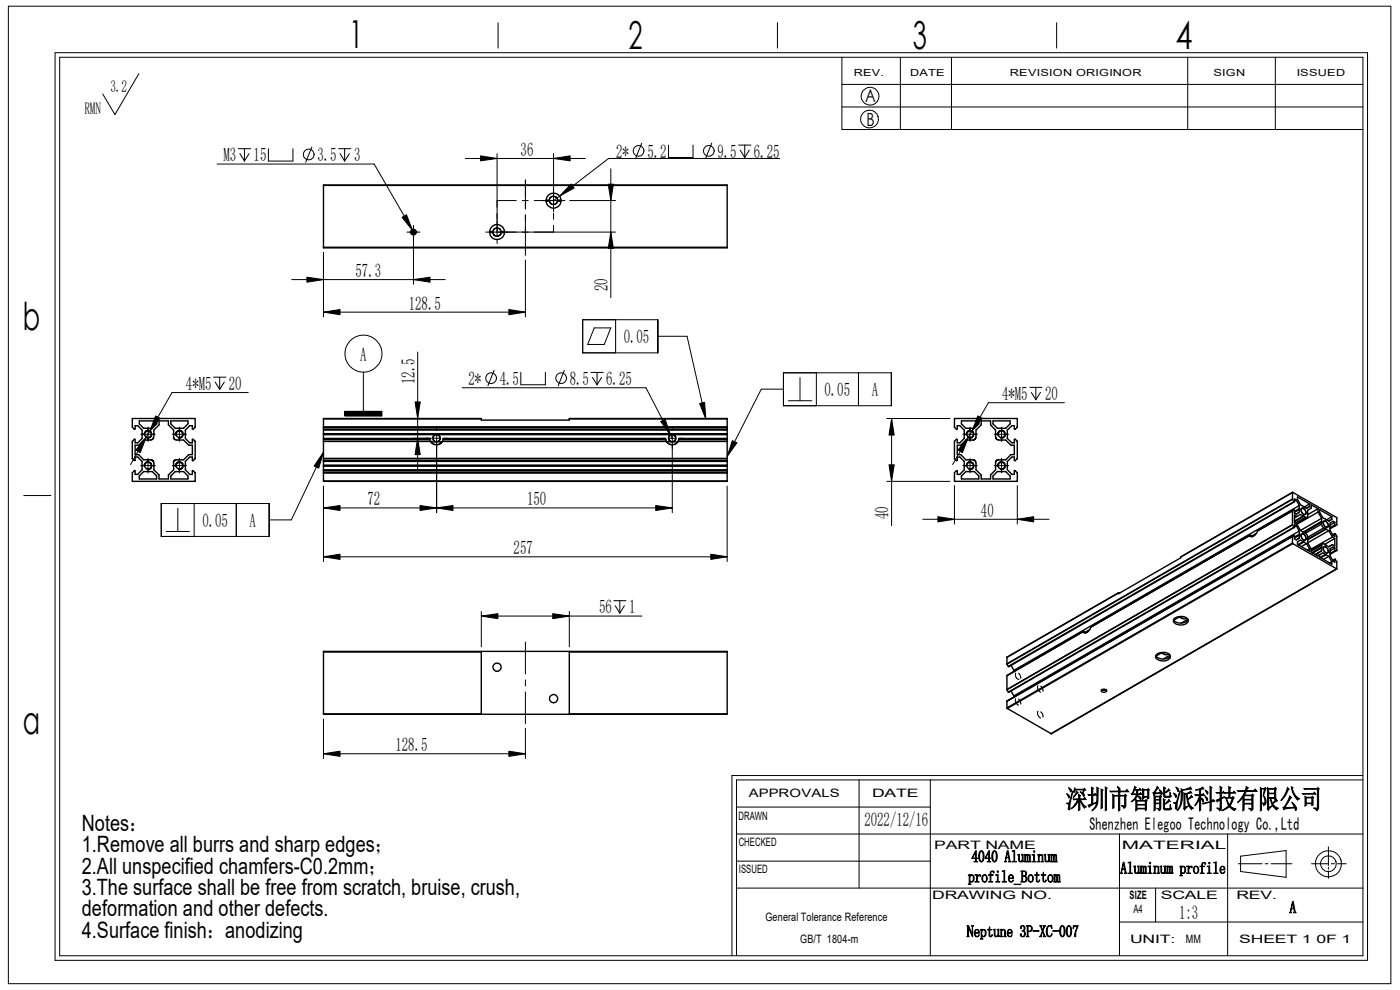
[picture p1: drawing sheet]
<svg xmlns="http://www.w3.org/2000/svg" width="297mm" height="210mm" viewBox="0 0 297 210" stroke-linecap="round" stroke-linejoin="round" font-family="sans-serif">
<g fill="none" stroke="#000" stroke-width=".21">
<path d="M1.8 1.3h293.3v207.4h-293.3zM11.7 11.2h278.4v192.5h-278.4zM12.7 12.1h276.4v190.6h-276.4zM29.5 15.6l-5.1 8.7-2.6-4.4M105.7 4.8v5.4M164.9 4.8v5.4M178.6 17.9h110.5M178.6 12.1v15.4h110.5M191 12.1v15.4M201.8 12.1v15.4M224.2 4.8v5.4M252 12.1v15.4"/>
<path d="M270.6 12.1v15.4M46.1 34.8h33.3l8.3 14.4M50.5 31.5h2.7M50.9 32.6l1 1.6M51.9 31.5v2.7M52.8 32.6l-.9 1.6M56.9 31.5v2.7h5.2v-2.7M66.2 31.2l-1.3 3.2M71.8 31.5h2.6M72.1 32.6l1 1.6M73.1 31.5v2.7M74.1 32.6l-1 1.6"/>
<path d="M98.7 33.6h25.5M101.9 33.1l3.6 .5-3.6 .5zM105.5 32.6v17.4M111.5 38.2v6.1M117.4 33.6l3.5-.5v1zM117.4 32.6v9M121.2 39l.6 .9-3.1 1.7zM129 39.1h1.1l-.5 3.4zM129.6 35.8v27.4M136.1 30.4l-1.3 3.2M141.8 30.8v2.6h5.2v-2.6M151 30.4l-1.3 3.2"/>
<path d="M156.7 30.8h2.6M157 31.8l1 1.6M158 30.8v2.6M159 31.8l-1 1.6M165.4 33.6h-36.3l-11.7 8.9M178.6 22.7h110.5M61.9 59.3h32.5M65.1 58.8l3.5 .5-3.5 .6zM68.6 53.6v13.6M85.3 46.1l.9-.5 1.3 3.3zM86.3 49.2h2.8M87.2 49.4a.49 .49 0 0 1 .5-.7 .49 .49 0 0 1 .5 .6 .49 .49 0 0 1-.6 .4"/>
<path d="M87.7 59.3l3.5-.5v1.1zM87.7 47.8v12.5M103 49.2h.8M104.6 49.2h26M105.5 50.9v.7M105.5 42.5h4M110.8 42.5h1.3M111.5 45.6v8.6M111.5 55.2v12M113.3 42.5h5M117.4 41.7v2.3M117.4 44.2v.8"/>
<path d="M117.4 45.3v1.2M117.4 47.8v1.4M119.1 42.5h.7M120.9 42.5h9.7M129.6 49.2l.5 3.5h-1.1zM68.6 66.2l3.5-.5v1.1zM68.6 66.2h42.9M77.1 79v8.2M88.6 74.7v25M104.8 78.6l-1.3 3.2M107.9 65.7l3.6 .5-3.6 .6zM110.5 79v2.6h5.2v-2.6"/>
<path d="M119.7 78.6l-1.3 3.2M123.6 67.8h15.9v7h-15.9zM125.3 79h2.7M126.1 69.6h3.5l-1.4 3.5h-3.5zM126.7 79v2.6M130.6 67.8v7M139.5 71.3h6.3l3.9 17.6M166.2 79.1h22.9v7h-22.9zM173.2 79.1v7M182.1 79.1v7M29.8 98.8h3.1M29.8 92.1h3.1"/>
<path d="M31 92.7l-1.2 3.3-1-.5zM31.4 90.6v3M31.4 97.2v3.1M32.1 98.4a.8 .8 0 0 0-1-.4 .8 .8 0 0 0-.5 1 .82 .82 0 0 1 .7-1 .82 .82 0 0 1 .9 .8 .82 .82 0 0 1-1 .8 .76 .76 0 0 0 1-.6M32.1 91.7a.81 .81 0 0 0-1-.3 .81 .81 0 0 0-.5 .9 .83 .83 0 0 1 .7-1 .83 .83 0 0 1 .9 .9 .83 .83 0 0 1-1 .7 .76 .76 0 0 0 1-.6M33 88.2l1 .5-2.3 2.8zM36.5 98.8h3.1M36.5 92.1h3.1M38.1 90.6v3M38.1 97.2v3.1M38.8 91.7a.84 .84 0 0 0-1.1-.3 .84 .84 0 0 0-.4 .9 .84 .84 0 0 1 .7-1 .84 .84 0 0 1 .9 .9 .84 .84 0 0 1-1.1 .7 .76 .76 0 0 0 1-.6M38.8 98.4a.82 .82 0 0 0-1-.4 .82 .82 0 0 0-.5 1 .83 .83 0 0 1 .7-1.1 .83 .83 0 0 1 .9 .9 .83 .83 0 0 1-1.1 .8 .77 .77 0 0 0 1-.6"/>
<path d="M45.3 80h2.6M45.6 81l1 1.6M46.6 80v2.6M47.6 81l-1 1.6M52.7 83.3h-16.2l-8.8 15.3M68.6 95.9l-1 3.4-1-.5zM68.6 95.9l-6.8 14.4h-4.7M73.2 87.2h7.8v1.1h-7.8zM87.6 93h4M88.1 85.3h1.1l-.6 3.5zM88.6 93l.6 3.4h-1.1zM91.8 93h1.6"/>
<path d="M92.6 90.7v.6M92.6 92.1v1.7M92.6 93.9v14.9M94.3 93h.6M98 82.3h39l5.6 10.7M125.7 80.1l1 1.5M127.6 80.1l-.9 1.5M140.2 89.4l.9-.5 1.1 3.4zM140.4 93h.5M141.8 93h1.6M142.6 90.7v.6M142.6 92.1v1.7"/>
<path d="M142.6 93.9v14.9M144.3 93h.6M148.4 85.6l1.1-.3 .2 3.6zM155.4 93.5l.9 .4-2 2.9zM166.2 82.5h-4.7l-7.2 14.3M167.3 85h4.9M169.7 80.1v4.9M188.1 88.8h13.4M188.6 98.6h1.1l-.6 3.5zM189.1 88.8l.6 3.5h-1.1zM189.1 88.8v22.7M204.3 98.8h3"/>
<path d="M204.3 92.1h3M205.4 92.7l-1.2 3.3-1-.5zM205.8 90.6v3M205.8 97.2v3.1M206.5 98.4a.83 .83 0 0 0-1-.4 .83 .83 0 0 0-.5 1 .83 .83 0 0 1 .7-1.1 .83 .83 0 0 1 .9 .9 .83 .83 0 0 1-1 .8 .79 .79 0 0 0 1-.6M206.5 91.7a.84 .84 0 0 0-1-.4 .84 .84 0 0 0-.5 1 .84 .84 0 0 1 .7-1 .84 .84 0 0 1 .9 .9 .84 .84 0 0 1-1 .7 .72 .72 0 0 0 .9-.6M207.4 88.2l1 .5-2.2 2.8zM210.9 98.8h3.1M210.9 92.1h3.1M212.5 90.6v3M212.5 97.2v3.1M213.1 91.7a.81 .81 0 0 0-1-.3 .81 .81 0 0 0-.4 .9 .84 .84 0 0 1 .7-1 .84 .84 0 0 1 .9 .9 .84 .84 0 0 1-1 .7 .76 .76 0 0 0 .9-.6"/>
<path d="M213.1 98.4a.8 .8 0 0 0-1-.4 .8 .8 0 0 0-.4 1 .83 .83 0 0 1 .7-1.1 .83 .83 0 0 1 .9 .9 .83 .83 0 0 1-1 .8 .77 .77 0 0 0 .9-.6M218.5 82.2h2.6M218.8 83.2l1 1.6M219.8 82.2v2.6M220.7 83.2l-.9 1.6M225.8 85.4h-16.1l-7.6 13.2M5 105.1h5.8M34.2 106.8h22.9v7h-22.9zM35.3 112.7h4.9M37.7 107.8v4.9M41.2 106.8v7M50.1 106.8v7"/>
<path d="M68.6 118.1l3.5-.5v1.1zM68.6 107.7l3.5-.5v1.1zM68.6 103.1v16M68.6 118.1h85.7M68.6 107.7h74M89.1 107.2l3.5 .5-3.5 .6zM92.6 107.7l3.5-.5v1.1zM139.1 107.2l3.5 .5-3.5 .6zM150.8 117.6l3.5 .5-3.5 .6zM154.3 103.1v16M188.1 102.1h13.4M195.7 110.2h26.8"/>
<path d="M199 109.6l3.5 .6-3.5 .5zM202.5 103v8.2M215.8 110.2l3.5-.6v1.1zM215.8 103v8.2M276 113.3a.84 .84 0 0 1 1 .3 .84 .84 0 0 1-.1 1 1 1 0 0 1-.9-1.3zM276.1 107.7a.95 .95 0 0 1 .8 1.5 .95 .95 0 0 1-.8-1.5zM280.7 116l.1-.1a.95 .95 0 0 1 .9 1.4 .97 .97 0 0 1-1-1.3zM280.8 110.4a1 1 0 0 1 .9 1.5 1 1 0 0 1-.9-1.5zM102.1 130.7l3.5-.5v1zM102.1 129.7v7.5M102.1 130.7h34.1M111.5 136.2v6.8"/>
<path d="M117.3 130.2l3.5 .5-3.5 .5zM120.8 129.7v7.5M130.2 127.4h2.6M130.5 128.5l1 1.5M131.5 127.4v2.6M132.5 128.5l-1 1.5M68.6 159.9l3.5-.6v1.1zM68.6 152.5v8.4M68.6 159.9h42.9M107.9 159.3l3.6 .6-3.6 .5zM111.5 144.2v1.3M111.5 146.8v6.7"/>
<path d="M111.5 154.5v6.4M215.5 142.7l-.1 .7 .6 .7M215.5 148.2l-.1 .6 .6 .8M216 144.1h.1M216 148.3l.5 .6v.5M216.1 142.8l.4 .7v.4M220.2 150.9l-.1 .1a1.11 1.11 0 0 0 .6 1.3M220.2 145.4l-.1 .7 .6 .7M220.8 151l.4 .6v.5M220.8 145.5l.4 .7v.4M156.3 171.2h41.1M156.3 176.9h132.8"/>
<path d="M182.2 165.4v23M197.4 165.4v37.3M237.5 176.9v25.8M260.4 176.9v25.8M281.8 179.6v4M289.1 165.4h-132.8v37.3M289.1 164.5h-133.8v38.2M156.3 182.7h41.1M156.3 188.4h132.8M237.5 195.6h51.6M245.2 188.4v7.2M262.7 183.2h5.1"/>
<path d="M263.2 181.6l9.6-1.2v5.7l-9.6-1.2zM268.4 183.2h.6M269.7 183.2h4.4M278.2 183.2h3.6M281.8 184v.4M281.8 184.7v1.6M282.4 183.2h.7M283.7 183.2h1.9"/>
<circle cx="65.5" cy="32.8" r="1.14"/>
<circle cx="135.5" cy="32" r="1.14"/>
<circle cx="150.4" cy="32" r="1.14"/>
<circle cx="184.5" cy="25.3" r="1.89"/>
<circle cx="184.6" cy="20.4" r="1.88"/>
<circle cx="77.1" cy="75" r="3.9"/>
<circle cx="104.2" cy="80.2" r="1.14"/>
<circle cx="119" cy="80.2" r="1.14"/>
<circle cx="281.8" cy="183.2" r="1.68"/>
<circle cx="281.8" cy="183.2" r="2.78"/>
</g>
<g fill="none" stroke="#000" stroke-width=".3">
<path d="M68.6 39.3h85.7M68.6 39.3v13.2M154.3 39.3v13.2M68.6 52.5v.1h85.7v-.1M68.6 52.5h85.7M87.1 49.3h1.2M87.1 49.2h1.2M87.1 49.1h1.2M103.8 49.3h.8M103.8 49.2h.8M103.8 49.1h.8M104.6 49.3l.2 .6 .6 .2 .6-.1 .3-.7"/>
<path d="M104.6 49.2v.1M104.6 49.1l.3-.6 .4-.2 .7 .2 .3 .6M104.6 49.1v.1M106.3 49.2v.1M106.3 49.1v.1M106.3 49.3h.7M106.3 49.2h.7M106.3 49.1h.7M115.9 42.5h.7M115.9 42.7h.7M116.5 42.4l.4-.6 .6-.2 .7 .4 .1 .5M116.6 42.5v.2"/>
<path d="M118.3 42.6l-.2 .5-.5 .3-.7-.2-.3-.5M118.3 42.5h.1M118.3 42.5v.2h.7M118.3 42.5h.7M28.5 91.1l-.4-.5v-1.8h13.2l.1 1.8-.5 .5-.1-.8h-.5l-1 .9v.8l-.1 .1 .1 .1v.8l1 .9h.5v-.7h.1M28.5 97.7l.2-.1v-.7h.5l.9 1 .1 .9-.1 .9-.9 .9h-.5l-.1-.8-.5 .4v1.9h13.3v-1.8l-.4-.4M28.5 91h.2v-.7h.5l.9 .9 .1 .9-.1 .9-.9 .9h-.5l-.1-.8-.5 .5v3.7l.4 .4M29.5 89.3h3.7v.6l-.9 .9h-.8l-.1 .2-.1-.2h-.8l-1-.9zM32.6 92.7l-.1 .3-.3 .3h-1.7l-1.1 1.1h-.7v2h.7l1.1 1.1 1.8 .1 .3 .6v1.5l1.1 1.1v.8h2v-.8l1.1-1.1 .1-1.9 .3-.3h1.7l1.1-1.1h.8v-2h-.8l-1.1-1.1h-1.4l-.5-.2-.2-.2v-1.7l-1.1-1.1v-.8h-2v.8l-1.1 1.1v1.5M36.2 89.3h3.7v.6l-1 .9h-.8v.2l-.1-.2h-.8l-1-.9zM37.6 98.2v.1M41 93.2l.4 .4v3.7l-.5 .4-.1-.8h-.5l-1 1v.8l-.1 .1 .1 .1v.8l1 .9h.5v-.8l.1 .1"/>
<path d="M68.6 88.9h33.5M68.6 97.2v.1M68.6 90.6h.1M68.6 99.8l85.7 .1zM68.6 97.7h85.7zM68.6 91.1h.1M68.6 91.1h85.7M68.6 90.6h85.7M68.6 88.9v1.7M68.6 90.6v6.6M68.6 97.3v2.9M68.6 97.3h85.7"/>
<path d="M68.6 97.2h85.7M68.6 99.7h85.7M68.6 91.2h85.7M68.6 97.9h85.7M68.6 93h22.6v.1M68.6 92.2h23.9M68.6 98.7h85.7M68.6 98.9h85.7M68.6 98.8h85.7M68.6 92h85.7M68.6 92.1h85.7M91.2 93.2l.2 .4"/>
<path d="M91.2 93.1v.1M91.2 93.1h-22.6l22.6 .1M91.4 93.6h.1M91.4 93.6h-22.8h22.8M91.4 93.6l.4 .5 .7 .3 .8-.2 .6-.6M91.4 93.7h2.4M92.5 92.2l-.6 .3-.1 .5 .4 .6 .3 .1 .5-.1 .4-.5-.1-.6-.5-.3M92.5 92.2h.3M92.8 92.2h49.7M93.9 93.6h47.5M93.9 93.6h.1M94 93.2l-.1 .4"/>
<path d="M94 93.1v.1M94 93.1h47.2M94 93.2h47.2M94 93.1v-.1h47.2v.1M102.1 88.9v.2h18.7v-.2M120.8 88.9h33.5M141.2 93.2l.2 .4M141.2 93.1v.1M141.4 93.6h.1M141.4 93.6l.4 .5 .7 .3 .8-.2 .5-.6M141.4 93.7h2.4M142.5 92.2l-.6 .3-.1 .5 .4 .6 .3 .1 .5-.1 .4-.5-.1-.6-.6-.3"/>
<path d="M142.5 92.2h.2M142.7 92.2h11.6M143.9 93.6h-.1M143.9 93.6h10.4h-10.5M144 93.2l-.1 .4M144 93.1v.1M144 93.1h10.3l-10.3 .1M154.3 97.2v.1M154.3 90.6h.1M154.3 91.1h.1M154.3 88.9v1.7M154.3 90.6v6.6"/>
<path d="M154.3 97.3v2.9M154.3 93h-10.3v.1M202.5 88.8h13.2l.1 1.8-.6 .5v-.8h-.5l-1 .9-.1 .9 .1 .9 1 .9h.5l.1-.8 .5 .5v3.7l-.5 .4-.1-.8h-.5l-1 1-.1 .9 .1 .9 1 .9h.5l.1-.8 .5 .5v1.8h-13.3v-1.9l.5-.4 .1 .8h.5l1-.9v-.9v-.9l-1-1h-.5v.8l-.6-.4v-3.7l.5-.4 .1 .7h.5l1-.9v-.9v-.9l-1-.9h-.5l-.1 .8-.5-.5zM204 89.3h3.6v.6l-.9 .9h-.8l-.1 .2-.1-.2h-.8l-.9-.9zM206.2 98.2v.1M210.7 89.3h3.6v.6l-.9 .9h-.8l-.1 .2-.1-.2h-.8l-.9-.9zM211.2 92.7v-.5l.1-.1-.1-.1v-.8l-1.1-1.1v-.8h-1.9v.8l-1.1 1.1-.1 1.7-.2 .4-.4 .1M211.2 92.7l.1 .3 .3 .3h1.8l1.1 1.1h.7v2h-.7l-1.1 1.1h-1.8l-.3 .3-.1 1.9-1.1 1.1v.8h-1.9v-.8l-1.1-1.1v-1.5l-.3-.6-1.9-.1-1.1-1.1h-.7v-2h.7l1.1-1.1h1.5M30.5 100h.8l.1-.1 .1 .1h.8l.9 1v.6h-3.7v-.6zM37.2 100h.8l.1-.1v.1h.8l1 1v.6h-3.7v-.6zM68.6 102h85.7M68.6 100.2v.1"/>
<path d="M68.6 100.3v1.7M68.6 100.3h85.7M68.6 100.2h85.7M154.3 100.2v.1M154.3 100.3v1.7M204.9 100h.8l.1-.1 .1 .1h.8l.9 1v.6h-3.6v-.6zM211.6 100h.8l.1-.1 .1 .1h.8l.9 1v.6h-3.6v-.6zM250.5 118.2v.1l-13.2 7.6v-.1M265 113.6h.1M265 113.6l-33.5 19.4M265.3 113.5l-.3 .1M265.3 113.5l.2 .3"/>
<path d="M265.3 113.5l-33.9 19.5M266.2 113.5l-.6 .3M266.5 113.2l-1.1 .6M266.8 112.6a1.19 1.19 0 0 1-1.8 1M266.8 112.6h.1M267.2 112.4l-.4 .2M274.2 104.5l9.3 5.3 .1 1.5-.3 .2M274.2 115.2v.1M274.2 111.3l.3 .5M274.2 108.4h.1M274.2 105.8v.1M274.2 104.4l-23.7 13.8"/>
<path d="M274.2 104.5v1.3M274.2 108.4v2.9M274.2 113.8v1.4M274.2 105.9l.3 .5M274.2 115.2l-60.6 35M274.2 113.8l-60.6 35M274.2 111.3l-60.6 35M274.2 108.4l-7.4 4.2M274.2 105.9l-60.6 35M274.2 105.8l-60.6 35M274.2 104.5l-23.7 13.7M274.2 115.3l9.3 5.3"/>
<path d="M274.2 115.3l-60.5 35M274.5 113.6l-.3 .2M274.5 108.2l-.3 .1M274.5 113.6l-60.9 35.1M274.5 111.8l-60.6 35M274.5 108.2l-7.7 4.4M274.5 106.4l-60.6 35M274.6 111.9l-60.6 35-.1-.1M274.6 106.5l-60.6 34.9h-.1M275 111.5l-.4-.2v.6l-.1-.1M275 106.1l-.4-.3v.6h-.1M275 111.5l.6 1.1"/>
<path d="M275 106.1l.6 1.1M275 111.5l-.4 .3M275 106.1l-.4 .2M275.1 109.6l-.5-.3v1.6l.5 .3M275.1 111.2l.8 1.3M275.1 109.6l-.5 .3M275.3 105.4l2.5 1.5v.5l-.6 .4-.7-.3a2.28 2.28 0 0 1-1.2-2.1zM275.6 113.5v.6l-.6 .4-.4-.2-.1-.7M275.6 108v.7l-.6 .4-.4-.3v-.6h-.1M275.6 107.2v.7M275.6 112.6v.7M275.6 113.3l.1 .2"/>
<path d="M275.6 107.9l.1 .1M275.6 112.6l-60.5 35M275.6 113.3l-1 .6M275.6 107.2l-60.5 35M275.6 107.9l-1 .6M275.7 113.5h-.1M275.7 108h-.1M275.7 113.5l-1.1 .6 1-.6M275.7 108l-1.1 .6 1-.6M275.9 112.5l.6 .4M276.1 107.9a.74 .74 0 0 1 .8 .3 .74 .74 0 0 1 0 .9 .82 .82 0 0 1-.8-1.2zM276.1 113.3a.75 .75 0 0 1 .8 .4 .75 .75 0 0 1 0 .8 .82 .82 0 0 1-.8-1.2z"/>
<path d="M276.5 114.9l-.6-.3-.6 .3v.6l2.5 1.5v-.5M276.5 114.9l.1 .1M276.5 109.4l.1 .1M276.5 109.4l-.6-.3-.8 .5M276.5 112.9v.1M276.5 114.9l-1.2 .6M276.5 109.4l-1.9 1.1M276.5 113l.4 .1M276.6 115l.6 .3M276.6 109.5l.3 .2M276.6 115l-1.1 .6M276.6 109.5l-2 1.2"/>
<path d="M276.9 113.1l.4 .4 .1 .5M276.9 109.7l-2.1 1.3M277.2 115.3l.6 1.2M277.2 115.3l-1.1 .7M277.3 109.8l-2.3 1.3M277.4 114v.3M277.4 114.5v.6M277.4 115.1l.8 1.4M277.4 114.3v.2M277.8 116.5l-.4 .2M277.8 106.9l-1.1 .6M278.2 116.5v.7l1.4 .8v-.7"/>
<path d="M279.6 107.9l-1.4-.8v.7l-.8 .4v1.2a.28 .28 0 0 1-.1 .4 .28 .28 0 0 1-.4-.1M279.6 107.9v.7M279.6 108.6l.8 1.3M279.6 107.9l-2.2 1.3M279.6 108.6l-4.5 2.6M280 108.1l2.5 1.5v.6l-.6 .3-1.3-.7-.6-1.1zM280.4 111.2l.1 .4 .3 .4M280.4 115.7l-2.2 1.2M280.4 111.2l-3.5 1.9M280.4 116.8l-.8 .5M280.4 109.9v.7M280.4 110.7v.5"/>
<path d="M280.4 115.7v.3M280.4 116.2v.6M280.4 116v.2M280.4 110.6v.1M280.4 110.6l-3.9 2.3M280.4 116.8l-1.4 .8 .6-.3M280.4 116l-2.1 1.2M280.4 110.7l-3.9 2.3M280.4 109.9l-4.5 2.6M280.4 116.2h.1M280.4 110.7h.1M280.4 116.2l-2 1.1 2-1.1"/>
<path d="M280.5 115.4l-2.3 1.3M280.8 116.1a.7 .7 0 0 1 .8 .3 .7 .7 0 0 1-.1 .9l-.7-.5zM280.8 110.6a.78 .78 0 0 1 .8 .4 .78 .78 0 0 1 0 .8 .86 .86 0 0 1-.8-1.2zM280.8 112l-3.4 2M280.8 112l.4 .2M281.2 117.6l-.6-.3-.6 .4v.5l2.5 1.5v-.5M281.2 117.6l.1 .1M281.2 112.2l.1 .1M281.2 117.6l-1.1 .6M281.2 112.2l-3.8 2.1M281.3 117.7l.6 .3M281.3 112.3l.6 .3"/>
<path d="M281.3 112.3l-3.9 2.2M281.3 117.7l-1.1 .6M281.9 118l.6 1.2M281.9 112.6l.8 1.3M281.9 112.6l-4.5 2.5M281.9 118l-1.1 .7M282.5 119.2l-.4 .2M282.5 109.6l-1.1 .7M282.7 113.9l.5 .3M282.7 113.9l-4.5 2.6M283.2 114.2v1.6l-.5-.3-.8 .5-1.1-.6a.3 .3 0 0 0-.3 0 .3 .3 0 0 0-.1 .3M283.2 111.4l.1 .1"/>
<path d="M283.2 113.2l.4 .5v3.1l-.3 .1M283.2 116.8l.1 .1M283.2 118.7l.4 .5-.1 1.4M283.2 116.8l-1 .6M283.2 113.2l-.5 .3M283.2 111.4l-1 .6M283.2 110.8v.6M283.2 110.8l-.4-.2-.6 .4v.6a3.1 3.1 0 0 0 .6 2l.4 .2v-.6M283.2 116.2v.6M283.2 116.2l-.4-.2-.6 .4v.7a3 3 0 0 0 .6 1.9l.4 .3v-.6M283.2 116.2l-1 .6M283.2 114.2l-2.2 1.3"/>
<path d="M283.2 110.8l-1 .6M283.2 118.6l-.5 .3 .5-.2M283.3 116.9l-1.1 .7M283.3 111.5l-1.1 .7M68.6 138.3v-.1h85.7v.1M68.6 138.3v13.1M68.6 138.3h33.5M102.1 138.2v.1M102.1 138.3v13.1M120.8 138.2v.1M120.8 138.3v13.1M120.8 138.3h33.5"/>
<path d="M154.3 138.3v13.1M213.6 139.4v1.4M229.7 134h.1M229.7 134l-16.1 9.3M229.9 133.9l-.2 .1M229.9 133.9l.2 .3M229.9 133.9l-16.3 9.4M230.9 133.9l-.6 .3M231.2 133.6l-1.1 .6M231.4 133a1.19 1.19 0 0 1-1.7 1M231.5 133h-.1M231.9 132.8l-.4 .2"/>
<path d="M237.3 125.8h.2M237.3 125.8l-23.7 13.6M237.3 125.7l-23.7 13.7M245.2 139.1a2.02 2.02 0 0 0 3.1 0M245.4 138.8a2.12 2.12 0 0 1 2.9 .3 1.36 1.36 0 0 1-1.9 1.1l-.7-.2a.68 .68 0 0 1-.5-.5 .68 .68 0 0 1 .2-.7zM246.4 138.5l.9 .4 .6-.2M246.4 138.5l-1.2 .7M247.3 138.4l-.9 .1M248.2 139l-1.4 .8M249 131.4a2.02 2.02 0 0 0 3.1 0M249.1 131.2a2.12 2.12 0 0 1 3 .3 1.36 1.36 0 0 1-1.9 1l-.7-.1a.68 .68 0 0 1-.6-.5 .68 .68 0 0 1 .2-.7zM250.2 130.9l.8 .4 .7-.2"/>
<path d="M250.2 130.9l-1.2 .7M251.1 130.8l-.9 .1M252 131.4l-1.4 .8M283.5 120.6l-60.5 35M283.6 120.7l-60.6 34.9M68.6 151.4h85.7M68.6 151.4h33.5M102.1 151.4v.1M120.8 151.4v.1M120.8 151.4h33.5M213.6 150.2l.1 .1M213.6 148.7v.1"/>
<path d="M213.6 143.3v3M213.6 140.8v.1M213.6 143.3h.1M213.6 148.8v1.4M213.6 146.3l.3 .5M213.6 140.9l.3 .5M213.7 150.3l9.3 5.3M213.9 148.5l-.3 .2M214.5 146.6l.6 1M214.5 141.1l.6 1.1M215.1 142.2v.3M215.1 147.6v.3"/>
<path d="M233.7 146.3l.3 .1 .6-.1M233.8 146.3l.4-.1 .5 .2a.56 .56 0 0 1-.5 .5 .56 .56 0 0 1-.6-.5zM234.7 146.3h-.1"/>
<circle cx="87.7" cy="49.2" r=".43"/>
<circle cx="87.7" cy="49.2" r=".59"/>
<circle cx="105.5" cy="49.2" r="1.59"/>
<circle cx="117.4" cy="42.6" r="1.59"/>
<circle cx="31.4" cy="92.1" r=".72"/>
<circle cx="31.4" cy="98.8" r=".7"/>
<circle cx="38" cy="92.1" r=".69"/>
<circle cx="38.1" cy="98.8" r=".69"/>
<circle cx="205.8" cy="92.1" r=".69"/>
<circle cx="205.8" cy="98.8" r=".69"/>
<circle cx="212.5" cy="98.8" r=".7"/>
<circle cx="212.5" cy="92.1" r=".7"/>
<circle cx="105.5" cy="141.5" r=".88"/>
<circle cx="117.4" cy="148.2" r=".87"/>
</g>
<g fill="#000">
<path d="M101.9 33.1l3.6 .5-3.6 .5zM117.4 33.6l3.5-.5v1zM65.1 58.8l3.5 .5-3.5 .6zM85.3 46.1l.9-.5 1.3 3.3zM87.7 59.3l3.5-.5v1.1zM121.2 39l.6 .9-3.1 1.7zM129.6 49.2l.5 3.5h-1.1zM129 39.1h1.1l-.5 3.4zM68.6 66.2l3.5-.5v1.1zM107.9 65.7l3.6 .5-3.6 .6zM31 92.7l-1.2 3.3-1-.5zM33 88.2l1 .5-2.3 2.8z"/>
<path d="M68.6 95.9l-1 3.4-1-.5zM88.1 85.3h1.1l-.6 3.5zM88.6 93l.6 3.4h-1.1zM140.2 89.4l.9-.5 1.1 3.4zM148.4 85.6l1.1-.3 .2 3.6zM155.4 93.5l.9 .4-2 2.9zM189.1 88.8l.6 3.5h-1.1zM205.4 92.7l-1.2 3.3-1-.5zM207.4 88.2l1 .5-2.2 2.8zM68.6 118.1l3.5-.5v1.1zM68.6 107.7l3.5-.5v1.1zM92.6 107.7l3.5-.5v1.1z"/>
<path d="M89.1 107.2l3.5 .5-3.5 .6zM139.1 107.2l3.5 .5-3.5 .6zM150.8 117.6l3.5 .5-3.5 .6zM188.6 98.6h1.1l-.6 3.5zM199 109.6l3.5 .6-3.5 .5zM215.8 110.2l3.5-.6v1.1zM102.1 130.7l3.5-.5v1zM117.3 130.2l3.5 .5-3.5 .5zM68.6 159.9l3.5-.6v1.1zM107.9 159.3l3.6 .6-3.6 .5z"/>
<path d="M73.2 87.2h7.8v1.1h-7.8z" fill-rule="evenodd"/>
</g>
<g font-size="8.2">
<text x="74.1" y="10.2">1</text>
<text x="133.3" y="10.4">2</text>
<text x="193.7" y="10.5">3</text>
<text x="249.4" y="10.5">4</text>
<text x="4.8" y="70">b</text>
<text x="4.9" y="155.7">a</text>
</g>
<text font-size="5.6" x="226.1" y="171.4">深圳市智能派科技有限公司</text>
<g font-size="4.8">
<text x="17.4" y="176.3">Notes：</text>
<text x="17.4" y="180.8">1.Remove all burrs and sharp edges；</text>
<text x="17.4" y="185.3">2.All unspecified chamfers-C0.2mm；</text>
<text x="17.4" y="189.8">3.The surface shall be free from scratch, bruise, crush,</text>
<text x="17.4" y="194.4">deformation and other defects.</text>
<text x="17.4" y="198.9">4.Surface finish：anodizing</text>
</g>
<g font-size="4">
<text x="47.4" y="34.2">M3</text>
<text x="53.8" y="34.2">15</text>
<text x="67.4" y="34.2">3.5</text>
<text x="75.1" y="34.2">3</text>
<text x="110.4" y="33.1">36</text>
<text x="130.7" y="33.5">2*</text>
<text x="137.3" y="33.5">5.2</text>
<text x="152.2" y="33.5">9.5</text>
<text x="159.9" y="33.5">6.25</text>
<text x="75.4" y="58.8">57.3</text>
<text x="86.7" y="65.7">128.5</text>
<text x="128.9" y="61.8" transform="rotate(-90 128.9 61.8)">20</text>
<text x="76.4" y="76.5">A</text>
<text x="132.3" y="72.8">0.05</text>
<text x="39.5" y="82.7">4*M5</text>
<text x="48.6" y="82.7">20</text>
<text x="88" y="81.5" transform="rotate(-90 88 81.5)">12.5</text>
<text x="99.4" y="81.7">2*</text>
<text x="106" y="81.7">4.5</text>
<text x="120.9" y="81.7">8.5</text>
<text x="128.6" y="81.7">6.25</text>
<text x="174.9" y="84">0.05</text>
<text x="185" y="84">A</text>
<text x="212.6" y="84.9">4*M5</text>
<text x="221.7" y="84.9">20</text>
<text x="77.9" y="107.2">72</text>
<text x="111.8" y="107.2">150</text>
<text x="42.9" y="111.8">0.05</text>
<text x="52.9" y="111.8">A</text>
<text x="188.5" y="110.2" transform="rotate(-90 188.5 110.2)">40</text>
<text x="208.1" y="109.6">40</text>
<text x="109" y="117.6">257</text>
<text x="127.1" y="130.1">56</text>
<text x="133.5" y="130.1">1</text>
<text x="83.9" y="159.3">128.5</text>
<text x="183.4" y="175.3">2022/12/16</text>
<text x="250.1" y="194.9">1:3</text>
</g>
<g font-size="3.9">
<text x="183.6" y="21.6">A</text>
<text x="183.8" y="26.6">B</text>
<text x="231.1" y="176">Shenzhen Elegoo Technology Co.,Ltd</text>
</g>
<g font-size="3.5">
<text x="23.4" y="19.4">3.2</text>
<text x="17.9" y="24.3">RMN</text>
<text x="206.1" y="182.9">4040 Aluminum</text>
<text x="237.7" y="185.3">Aluminum profile</text>
<text x="205.4" y="187.2">profile_Bottom</text>
<text x="273.6" y="193.7">A</text>
<text x="205.1" y="198.8">Neptune 3P-XC-007</text>
</g>
<g font-size="2.5">
<text x="156.7" y="173.9">DRAWN</text>
<text x="158.8" y="169.2">APPROVALS</text>
<text x="185" y="169.2">DATE</text>
<text x="156.7" y="179.4">CHECKED</text>
<text x="156.8" y="185.1">ISSUED</text>
<text x="198.2" y="180.1">PART NAME</text>
<text x="238" y="180.1">MATERIAL</text>
<text x="197.7" y="190.7">DRAWING NO.</text>
<text x="239.6" y="190.7">SIZE</text>
<text x="246.3" y="190.7">SCALE</text>
<text x="262.3" y="190.7">REV.</text>
<text x="162.4" y="195.3">General Tolerance Reference</text>
<text x="240.5" y="193.8">A4</text>
<text x="169.8" y="199.9">GB/T 1804-m</text>
<text x="239.7" y="199.9">UNIT:</text>
<text x="251.5" y="199.9">MM</text>
<text x="262.9" y="199.9">SHEET 1</text>
<text x="279.3" y="199.9">0F 1</text>
</g>
<g font-size="2.1">
<text x="181.1" y="16.1">REV.</text>
<text x="193.1" y="16.1">DATE</text>
<text x="214.2" y="16.1">REVISION ORIGINOR</text>
<text x="257.4" y="16.1">SIGN</text>
<text x="275.1" y="16.1">ISSUED</text>
</g>
</svg>
